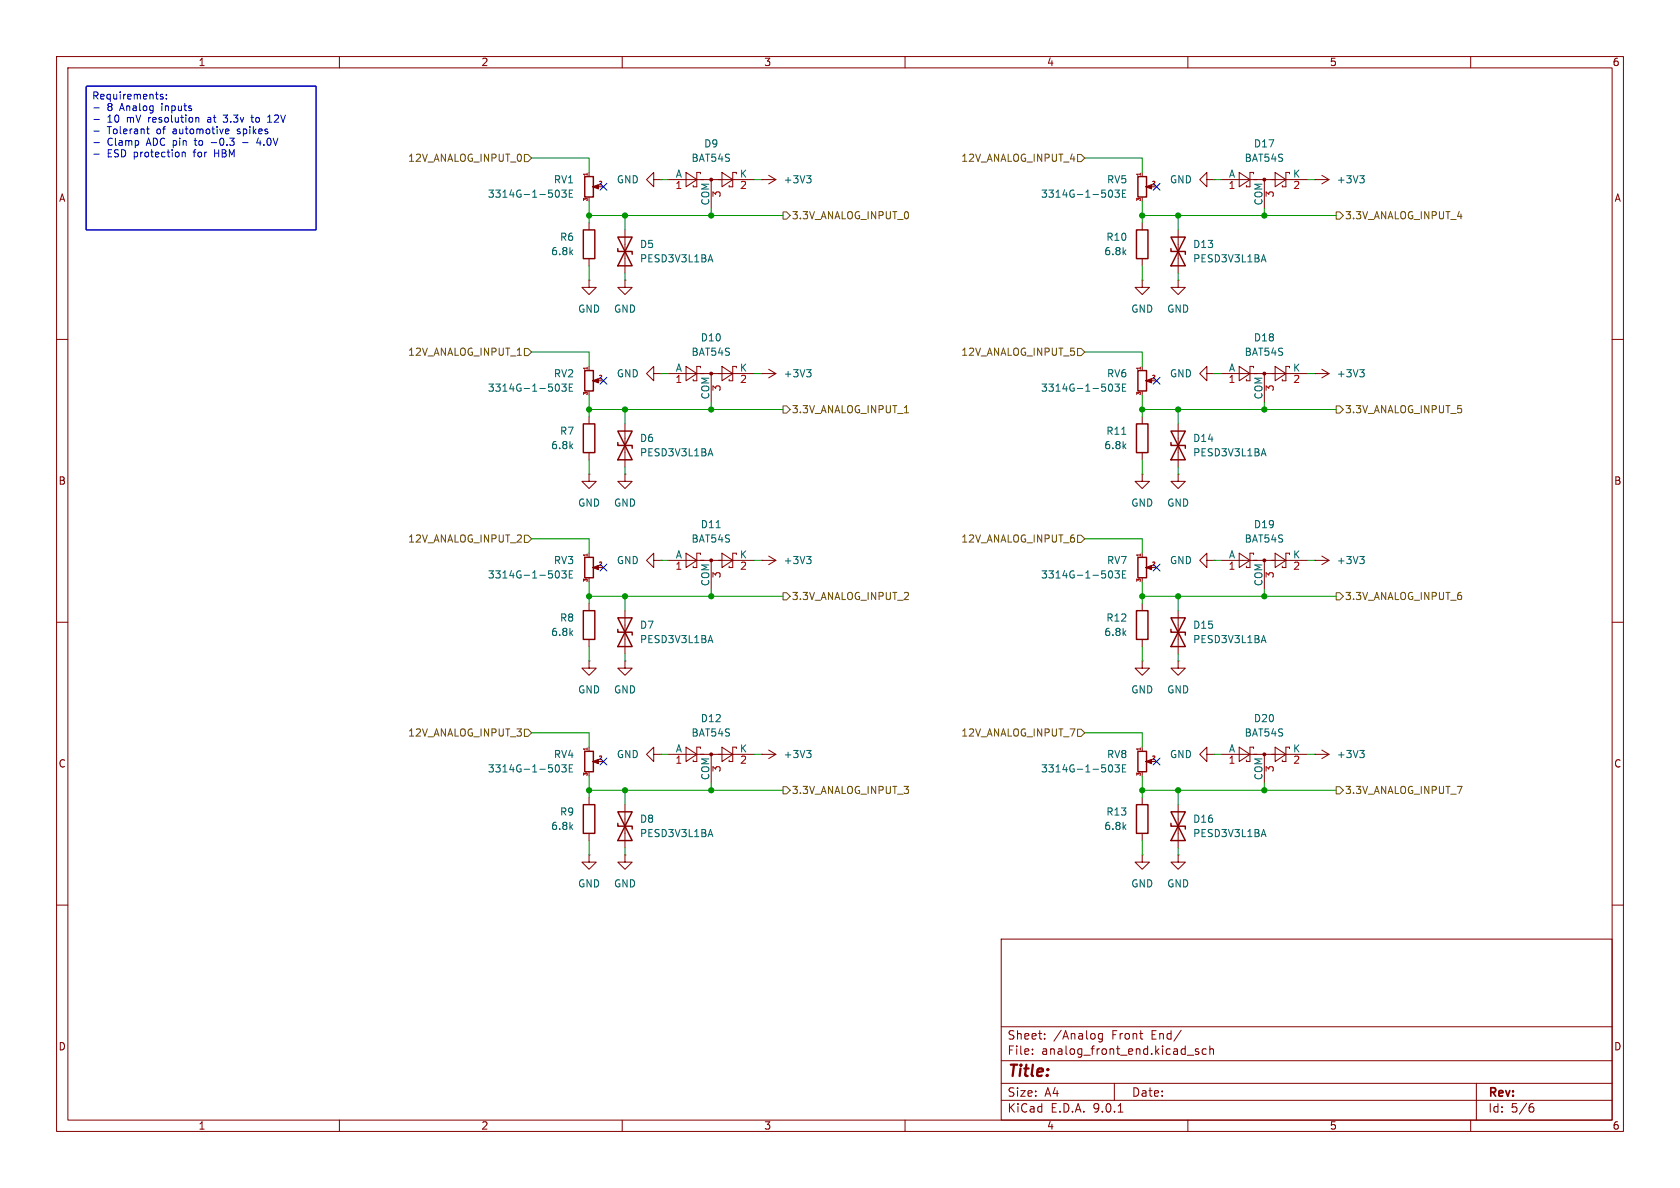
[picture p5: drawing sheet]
<svg xmlns="http://www.w3.org/2000/svg" width="297mm" height="210mm" viewBox="0 0 297 210" stroke-linecap="round" stroke-linejoin="round" font-family="sans-serif">
<g fill="none" stroke="#840000" stroke-width=".18">
<path d="M10 10h277v190h-277zM12 12h273v186h-273zM60 10v2M110 10v2M160 10v2M210 10v2M260 10v2M104.1 30.5v.6M104.1 34.9v.7M104.1 39.4v1.2M105.7 33h1M115.6 31.8v-1.3l-1.3 1.3 1.3 1.2v-1.2h1.2"/>
<path d="M116.8 31.8h.1M118.1 31.8h15.2M121.3 30.5l1.9 1.3-1.9 1.2zM123.8 30.7v-.2h-.6v2.5h-.6v-.2M125.7 31.8v5M127.6 30.5l1.9 1.3-1.9 1.2zM130.2 30.7v-.2h-.7v2.5h-.6v-.2M134.6 31.8h.1M134.6 31.8h2.6M135.9 31l1.3 .8M137.2 31.8l-1.3 .7M201.9 30.5v.6"/>
<path d="M201.9 34.9v.7M201.9 39.4v1.2M203.5 33h1M213.4 31.8v-1.3l-1.3 1.3 1.3 1.2v-1.2h1.2M214.6 31.8h.1M215.9 31.8h15.2M219.1 30.5l1.9 1.3-1.9 1.2zM221.6 30.7v-.2h-.6v2.5h-.7v-.2M223.5 31.8v5M225.4 30.5l1.9 1.3-1.9 1.2zM228 30.7v-.2h-.7v2.5h-.6v-.2M232.4 31.8h.1"/>
<path d="M232.4 31.8h2.5M233.7 31l1.2 .8M234.9 31.8l-1.2 .7M104.1 49.5v1.3h1.3l-1.3 1.3-1.2-1.3h1.2M104.1 49.5h.1M104.1 45.7v1.3M110.5 49.5v1.3h1.3l-1.3 1.3-1.3-1.3h1.3M110.5 49.5h.1M110.5 40.6v7.7M201.9 49.5v1.3h1.3l-1.3 1.3-1.2-1.3h1.2M201.9 49.5h.1M201.9 45.7v1.3"/>
<path d="M208.3 49.5v1.3h1.2l-1.2 1.3-1.3-1.3h1.3M208.3 49.5h.1M208.3 40.6v7.7M10 60h2M104.1 64.8v.6M104.1 69.2v.7M104.1 73.7v1.2M105.7 67.3h1M110.5 74.9v7.7M115.6 66v-1.2l-1.3 1.2 1.3 1.3v-1.3h1.2M116.8 66h.1M118.1 66h15.2"/>
<path d="M121.3 64.8l1.9 1.2-1.9 1.3zM123.8 65v-.2h-.6v2.5h-.6v-.2M125.7 66v5.1M127.6 64.8l1.9 1.2-1.9 1.3zM130.2 65v-.2h-.7v2.5h-.6v-.2M134.6 66h.1M134.6 66h2.6M135.9 65.3l1.3 .7M137.2 66l-1.3 .8M201.9 64.8v.6M201.9 69.2v.7M201.9 73.7v1.2"/>
<path d="M203.5 67.3h1M208.3 74.9v7.7M213.4 66v-1.2l-1.3 1.2 1.3 1.3v-1.3h1.2M214.6 66h.1M215.9 66h15.2M219.1 64.8l1.9 1.2-1.9 1.3zM221.6 65v-.2h-.6v2.5h-.7v-.2M223.5 66v5.1M225.4 64.8l1.9 1.2-1.9 1.3zM228 65v-.2h-.7v2.5h-.6v-.2M232.4 66h.1M232.4 66h2.5"/>
<path d="M233.7 65.3l1.2 .7M234.9 66l-1.2 .8M285 60h2M104.1 83.8v1.3h1.3l-1.3 1.3-1.2-1.3h1.2M104.1 83.8h.1M104.1 80v1.3M104.1 97.8v.6M110.5 83.8v1.3h1.3l-1.3 1.3-1.3-1.3h1.3M110.5 83.8h.1M115.6 99.1v-1.3l-1.3 1.3 1.3 1.2v-1.2h1.2M116.8 99.1h.1M118.1 99.1h15.2"/>
<path d="M121.3 97.8l1.9 1.3-1.9 1.2zM123.8 98v-.2h-.6v2.5h-.6v-.2M125.7 99.1v5M127.6 97.8l1.9 1.3-1.9 1.2zM130.2 98v-.2h-.7v2.5h-.6v-.2M134.6 99.1h.1M134.6 99.1h2.6M135.9 98.3l1.3 .8M137.2 99.1l-1.3 .7M201.9 83.8v1.3h1.3l-1.3 1.3-1.2-1.3h1.2M201.9 83.8h.1M201.9 80v1.3"/>
<path d="M201.9 97.8v.6M208.3 83.8v1.3h1.2l-1.2 1.3-1.3-1.3h1.3M208.3 83.8h.1M213.4 99.1v-1.3l-1.3 1.3 1.3 1.2v-1.2h1.2M214.6 99.1h.1M215.9 99.1h15.2M219.1 97.8l1.9 1.3-1.9 1.2zM221.6 98v-.2h-.6v2.5h-.7v-.2M223.5 99.1v5M225.4 97.8l1.9 1.3-1.9 1.2zM228 98v-.2h-.7v2.5h-.6v-.2M232.4 99.1h.1"/>
<path d="M232.4 99.1h2.5M233.7 98.3l1.2 .8M234.9 99.1l-1.2 .7M10 110h2M104.1 116.8v1.3h1.3l-1.3 1.3-1.2-1.3h1.2M104.1 116.8h.1M104.1 102.2v.7M104.1 106.7v1.3M104.1 113v1.3M105.7 100.3h1M110.5 116.8v1.3h1.3l-1.3 1.3-1.3-1.3h1.3M110.5 116.8h.1"/>
<path d="M110.5 108v7.6M201.9 116.8v1.3h1.3l-1.3 1.3-1.2-1.3h1.2M201.9 116.8h.1M201.9 102.2v.7M201.9 106.7v1.3M201.9 113v1.3M203.5 100.3h1M208.3 116.8v1.3h1.2l-1.2 1.3-1.3-1.3h1.3M208.3 116.8h.1M208.3 108v7.6M285 110h2M104.1 132.1v.6"/>
<path d="M104.1 136.5v.7M105.7 134.6h1M115.6 133.4v-1.3l-1.3 1.3 1.3 1.2v-1.2h1.2M116.8 133.4h.1M118.1 133.4h15.2M121.3 132.1l1.9 1.3-1.9 1.2zM123.8 132.3v-.2h-.6v2.5h-.6v-.2M125.7 133.4v5M127.6 132.1l1.9 1.3-1.9 1.2zM130.2 132.3v-.2h-.7v2.5h-.6v-.2M134.6 133.4h.1M134.6 133.4h2.6"/>
<path d="M135.9 132.6l1.3 .8M137.2 133.4l-1.3 .7M201.9 132.1v.6M201.9 136.5v.7M203.5 134.6h1M213.4 133.4v-1.3l-1.3 1.3 1.3 1.2v-1.2h1.2M214.6 133.4h.1M215.9 133.4h15.2M219.1 132.1l1.9 1.3-1.9 1.2zM221.6 132.3v-.2h-.6v2.5h-.7v-.2M223.5 133.4v5M225.4 132.1l1.9 1.3-1.9 1.2z"/>
<path d="M228 132.3v-.2h-.7v2.5h-.6v-.2M232.4 133.4h.1M232.4 133.4h2.5M233.7 132.6l1.2 .8M234.9 133.4l-1.2 .7M104.1 151.1v1.3h1.3l-1.3 1.3-1.2-1.3h1.2M104.1 151.1h.1M104.1 141v1.2M104.1 147.3v1.3M110.5 151.1v1.3h1.3l-1.3 1.3-1.3-1.3h1.3M110.5 151.1h.1M110.5 142.2v7.7"/>
<path d="M201.9 151.1v1.3h1.3l-1.3 1.3-1.2-1.3h1.2M201.9 151.1h.1M201.9 141v1.2M201.9 147.3v1.3M208.3 151.1v1.3h1.2l-1.2 1.3-1.3-1.3h1.3M208.3 151.1h.1M208.3 142.2v7.7M10 160h2M177 166h108v32h-108zM285 160h2M60 198v2M110 198v2"/>
<path d="M160 198v2M177 194.5h108M177 191.5h108M177 187.5h108M177 181.5h108M182.5 186.3v.1M182.5 185.5v.1M184.7 183.6v.1M184.7 182.8v.1M194.9 182.7v1.2l-.3 .3-.4-.1M194.9 182.8l-.4-.1-.3 .3v.4l.1 .2h.6M197 191.5v3"/>
<path d="M197.7 196.6h.8M208.8 182.1l-1.3 2M209.9 186.5h1.1M210 198v2M211.9 185.5l-.4-.1-.2 .2 .1 .2 .5 .2v.3h-.6M213.2 185.5l-.4-.1-.3 .3v.4l.2 .2h.5M213.9 185.5l.2-.1 .4 .1v.9M213.9 184.9v1.5M260 198v2M261 191.5v6.5M270.6 195.7h.4l.2 .3-.1 .5-.5 .1M271 195.1l-.4 .1"/>
</g>
<g fill="none" stroke="#840000" stroke-width=".25">
<path d="M103.4 31.2h1.5v3.6h-1.5zM201.2 31.2h1.5v3.6h-1.5zM103.1 40.6h2.1v5.1h-2.1zM109.2 41.9h2.6l-2.6 5.1h2.6zM109.2 43.9v.6h2.6v.5M200.9 40.6h2v5.1h-2zM207 41.9h2.5l-2.5 5.1h2.5zM207 43.9v.6h2.5v.5M103.1 74.9h2.1v5.1h-2.1zM103.4 65.5h1.5v3.6h-1.5zM109.2 76.2h2.6l-2.6 5.1h2.6zM109.2 78.2v.5h2.6v.5"/>
<path d="M200.9 74.9h2v5.1h-2zM201.2 65.5h1.5v3.6h-1.5zM207 76.2h2.5l-2.5 5.1h2.5zM207 78.2v.5h2.5v.5M103.4 98.5h1.5v3.6h-1.5zM201.2 98.5h1.5v3.6h-1.5zM103.1 108h2.1v5h-2.1zM109.2 109.2h2.6l-2.6 5.1h2.6zM109.2 111.3v.5h2.6v.5M200.9 108h2v5h-2zM207 109.2h2.5l-2.5 5.1h2.5zM207 111.3v.5h2.5v.5"/>
<path d="M103.4 132.8h1.5v3.6h-1.5zM201.2 132.8h1.5v3.6h-1.5zM103.1 142.2h2.1v5.1h-2.1zM109.2 143.5h2.6l-2.6 5.1h2.6zM109.2 145.5v.6h2.6v.5M200.9 142.2h2v5.1h-2zM207 143.5h2.5l-2.5 5.1h2.5zM207 145.5v.6h2.5v.5"/>
</g>
<g fill="none" stroke="#006464" stroke-width=".18">
<path d="M98.2 34.1l.1-.4 .2-.1a.68 .68 0 0 1 .4 .6 .68 .68 0 0 1-.4 .7l-.2-.2-.1-.3M99.3 33.6h.8l-.4 .5 .3 .1v.5l-.1 .2-.6-.2M100.6 34.2h.5M101.2 33.6h-.6v1.3h.6M142.6 31.1h.8l-.4 .4M143.1 31.5l.3 .3v.3l-.3 .2M196 34.1l.1-.4 .2-.1a.68 .68 0 0 1 .4 .6 .68 .68 0 0 1-.4 .7l-.2-.2-.1-.3M197.1 33.6h.8l-.4 .5 .3 .1v.5l-.2 .2-.5-.2M198.4 34.2h.5M199 33.6h-.6v1.3h.6M240.4 31.1h.8l-.5 .4M240.9 31.5l.3 .3v.3l-.3 .2"/>
<path d="M125.6 45l.4 1.3M223.4 45l.4 1.3M98.2 68.4l.1-.4 .2-.1a.68 .68 0 0 1 .4 .6 .68 .68 0 0 1-.4 .7l-.2-.2-.1-.3M99.3 67.9h.8l-.4 .5 .3 .1v.5l-.1 .2-.6-.2M100.6 68.5h.5M101.2 67.9h-.6v1.3h.6M125.6 79.3l.4 1.3M142.6 65.3h.8l-.4 .5M143.1 65.8l.3 .3v.3l-.3 .2M196 68.4l.1-.4 .2-.1a.68 .68 0 0 1 .4 .6 .68 .68 0 0 1-.4 .7l-.2-.2-.1-.3M197.1 67.9h.8l-.4 .5 .3 .1v.5l-.2 .2-.5-.2M198.3 76.8h.7"/>
<path d="M198.4 68.5h.5M199 67.9h-.6v1.3h.6M223.4 79.3l.4 1.3M240.4 65.3h.8l-.5 .5M240.9 65.8l.3 .3v.3l-.3 .2M126.6 93.3h.7M142.6 98.4h.8l-.4 .5M143.1 98.9l.3 .2v.3l-.3 .2M240.4 98.4h.8l-.5 .5M240.9 98.9l.3 .2v.3l-.3 .2M98.2 101.4l.1-.4 .2-.1a.68 .68 0 0 1 .4 .6 .68 .68 0 0 1-.4 .7l-.2-.1-.1-.4M99.3 100.9h.8l-.4 .5 .3 .1v.6l-.1 .1-.6-.1"/>
<path d="M100.6 101.5h.5M101.2 100.9h-.6v1.3h.6M125.6 112.3l.4 1.3M196 101.4l.1-.4 .2-.1a.68 .68 0 0 1 .4 .6 .68 .68 0 0 1-.4 .7l-.2-.1-.1-.4M197.1 100.9h.8l-.4 .5 .3 .1v.6l-.2 .1-.5-.1M198.4 101.5h.5M199 100.9h-.6v1.3h.6M223.4 112.3l.4 1.3M98.2 135.7l.1-.4 .2-.1a.68 .68 0 0 1 .4 .6 .68 .68 0 0 1-.4 .7l-.2-.2-.1-.3M99.3 135.2h.8l-.4 .5 .3 .1v.5l-.1 .2-.6-.2M100.6 135.8h.5M101.2 135.2h-.6v1.3h.6"/>
<path d="M142.6 132.7h.8l-.4 .4M143.1 133.1l.3 .3v.3l-.3 .2M196 135.7l.1-.4 .2-.1a.68 .68 0 0 1 .4 .6 .68 .68 0 0 1-.4 .7l-.2-.2-.1-.3M197.1 135.2h.8l-.4 .5 .3 .1v.5l-.2 .2-.5-.2M198.4 135.8h.5M199 135.2h-.6v1.3h.6M240.4 132.7h.8l-.5 .4M240.9 133.1l.3 .3v.3l-.3 .2M125.6 146.6l.4 1.3M223.4 146.6l.4 1.3"/>
</g>
<g fill="#840000" stroke="#840000" stroke-width=".18">
<path d="M202.6 33l1-.4v.8l-1-.4h.2z"/>
<path d="M202.6 67.3l1-.4v.8l-1-.4h.2z"/>
<path d="M104.8 134.6l1-.4v.8l-1-.4h.2z"/>
<path d="M104.8 33l1-.4v.8l-1-.4h.2z"/>
<path d="M104.8 67.3l1-.4v.8l-1-.4h.2z"/>
<path d="M104.8 100.3l1-.4v.8l-1-.4h.2z"/>
<path d="M202.6 134.6l1-.4v.8l-1-.4h.2z"/>
<path d="M202.6 100.3l1-.4v.8l-1-.4h.2z"/>
<circle cx="125.7" cy="66" r=".25"/>
<circle cx="223.5" cy="66" r=".25"/>
<circle cx="125.7" cy="31.7" r=".25"/>
<circle cx="223.5" cy="133.3" r=".25"/>
<circle cx="223.5" cy="99.1" r=".25"/>
<circle cx="125.7" cy="99.1" r=".25"/>
<circle cx="125.7" cy="133.3" r=".25"/>
<circle cx="223.5" cy="31.7" r=".25"/>
</g>
<path d="M103.8 30.6v.4M201.6 30.6v.4M103.8 64.9v.4M201.6 64.9v.4M103.8 97.9v.4M201.6 97.9v.4M103.8 132.2v.4M201.6 132.2v.4" fill="none" stroke="#a90000" stroke-width=".18"/>
<g fill="none" stroke="#725600" stroke-width=".18">
<path d="M92.7 27.3h.6l.7 .6-.7 .7h-.6zM138.4 37.5h.7l.6 .6-.6 .6h-.7zM190.5 27.3h.6l.7 .6-.7 .7h-.6zM236.2 37.5h.7l.6 .6-.6 .6h-.7zM91.5 62.8h.7M92.7 61.6h.6l.7 .6-.7 .7h-.6zM138.4 71.8h.7l.6 .6-.6 .6h-.7zM159.9 73h.7M190.5 61.6h.6l.7 .6-.7 .7h-.6zM236.2 71.8h.7l.6 .6-.6 .6h-.7zM92.7 94.6h.6l.7 .7-.7 .6h-.6zM190.5 94.6h.6l.7 .7-.7 .6h-.6z"/>
<path d="M138.4 104.8h.7l.6 .6-.6 .6h-.7zM236.2 104.8h.7l.6 .6-.6 .6h-.7zM92.7 128.9h.6l.7 .6-.7 .7h-.6zM138.4 139.1h.7l.6 .6-.6 .6h-.7zM190.5 128.9h.6l.7 .6-.7 .7h-.6zM236.2 139.1h.7l.6 .6-.6 .6h-.7z"/>
</g>
<g fill="none" stroke="#009600" stroke-width=".18">
<path d="M94 27.9h10.1v2.6M104.1 38.1h34.3M104.1 35.6v3.8M110.5 38.1v2.5M116.8 31.8h1.3M125.7 36.8v1.3M133.3 31.8h1.3M191.8 27.9h10.1v2.6M201.9 38.1h34.3M201.9 35.6v3.8M208.3 38.1v2.5M214.6 31.8h1.3"/>
<path d="M223.5 36.8v1.3M231.1 31.8h1.3M104.1 47v2.5M110.5 48.3v1.2M201.9 47v2.5M208.3 48.3v1.2M94 62.2h10.1v2.6M104.1 72.4h34.3M104.1 69.9v3.8M110.5 72.4v2.5M116.8 66h1.3M125.7 71.1v1.3"/>
<path d="M133.3 66h1.3M191.8 62.2h10.1v2.6M201.9 72.4h34.3M201.9 69.9v3.8M208.3 72.4v2.5M214.6 66h1.3M223.5 71.1v1.3M231.1 66h1.3M94 95.3h10.1v2.5M104.1 81.3v2.5M110.5 82.6v1.2M116.8 99.1h1.3"/>
<path d="M133.3 99.1h1.3M191.8 95.3h10.1v2.5M201.9 81.3v2.5M208.3 82.6v1.2M214.6 99.1h1.3M231.1 99.1h1.3M104.1 102.9v3.8M104.1 114.3v2.5M104.1 105.4h34.3M110.5 105.4v2.6M110.5 115.6v1.2M125.7 104.1v1.3"/>
<path d="M201.9 105.4h34.3M201.9 102.9v3.8M201.9 114.3v2.5M208.3 105.4v2.6M208.3 115.6v1.2M223.5 104.1v1.3M94 129.5h10.1v2.6M104.1 137.2v3.8M104.1 139.7h34.3M110.5 139.7v2.5M116.8 133.4h1.3M125.7 138.4v1.3"/>
<path d="M133.3 133.4h1.3M191.8 129.5h10.1v2.6M201.9 139.7h34.3M201.9 137.2v3.8M208.3 139.7v2.5M214.6 133.4h1.3M223.5 138.4v1.3M231.1 133.4h1.3M104.1 148.6v2.5M110.5 149.9v1.2M201.9 148.6v2.5M208.3 149.9v1.2"/>
</g>
<g fill="none" stroke="#000084" stroke-width=".18">
<path d="M106.1 32.4l1.2 1.2M107.3 32.4l-1.2 1.2M203.9 32.4l1.2 1.2M205.1 32.4l-1.2 1.2M106.1 66.7l1.2 1.2M107.3 66.7l-1.2 1.2M203.9 66.7l1.2 1.2M205.1 66.7l-1.2 1.2M106.1 99.7l1.2 1.2M107.3 99.7l-1.2 1.2M203.9 99.7l1.2 1.2M205.1 99.7l-1.2 1.2"/>
<path d="M106.1 134l1.2 1.2M107.3 134l-1.2 1.2M203.9 134l1.2 1.2M205.1 134l-1.2 1.2"/>
</g>
<g fill="none" stroke="#0000c2" stroke-width=".18">
<path d="M15.2 15.2h40.7v25.4h-40.7zM16.6 19.1h1M28.8 16.7h-.3l-.2 .1 .1 .2 .4 .2v.3h-.5M29.4 17.4v.1M29.4 16.7v.1M16.6 21.1h1M16.6 23.2h1M16.6 25.2h1M16.6 27.3h1M25.9 22.8h.5M26.1 22.4v1.1l.3 .1M32.2 26.9v.8"/>
<path d="M32.7 27.1v.6M34.6 20.9l.2-.1h.3l.1 .8M37.3 25.2h1M39.5 20.3h.7M39.5 21.5l.1 .1M39.9 22.9l.4-.1 .2 .3-.6 .1M39.9 23.6h.5M42.9 25.2h1M44.4 20.8h.4M44.5 20.3v1.1l.3 .2M45.7 24.4l-.3 .9h.8M47.3 21.6h.7"/>
<path d="M47.3 20.7l.4-.4v1.3"/>
</g>
<g fill="#009600" stroke="#009600" stroke-width=".18">
<circle cx="110.5" cy="72.4" r=".46"/>
<circle cx="104.1" cy="72.4" r=".46"/>
<circle cx="104.1" cy="38.1" r=".46"/>
<circle cx="125.7" cy="38.1" r=".46"/>
<circle cx="110.5" cy="38.1" r=".46"/>
<circle cx="201.9" cy="139.7" r=".46"/>
<circle cx="201.9" cy="105.4" r=".46"/>
<circle cx="104.1" cy="105.4" r=".46"/>
<circle cx="104.1" cy="139.7" r=".46"/>
<circle cx="110.5" cy="105.4" r=".46"/>
<circle cx="223.5" cy="72.4" r=".46"/>
<circle cx="208.3" cy="72.4" r=".46"/>
<circle cx="208.3" cy="38.1" r=".46"/>
<circle cx="223.5" cy="38.1" r=".46"/>
<circle cx="110.5" cy="139.7" r=".46"/>
<circle cx="125.7" cy="139.7" r=".46"/>
<circle cx="125.7" cy="105.4" r=".46"/>
<circle cx="125.7" cy="72.4" r=".46"/>
<circle cx="223.5" cy="105.4" r=".46"/>
<circle cx="223.5" cy="139.7" r=".46"/>
<circle cx="208.3" cy="139.7" r=".46"/>
<circle cx="208.3" cy="105.4" r=".46"/>
<circle cx="201.9" cy="72.4" r=".46"/>
<circle cx="201.9" cy="38.1" r=".46"/>
</g>
<text font-size="2.8" fill="#840000" x="178" y="190.9">Title:</text>
<g font-size="2.1" fill="#840000">
<text x="178" y="184">Sheet:</text>
<text x="186.2" y="184">/Analog</text>
<text x="196.6" y="184">Front</text>
<text x="203.7" y="184">End/</text>
<text x="178" y="186.7">File:</text>
<text x="184.1" y="186.7">analog_front_end.kicad_sch</text>
<text x="178" y="196.9">KiCad</text>
<text x="178" y="194.1">Size:</text>
<text x="184.7" y="194.1">A4</text>
<text x="185.7" y="196.9">E.D.A.</text>
<text x="193.3" y="196.9">9.0.1</text>
<text x="200" y="194.1">Date:</text>
<text x="263" y="194.3">Rev:</text>
<text x="263" y="196.9">Id:</text>
<text x="267.1" y="196.9">5/6</text>
</g>
<g font-size="1.8" fill="#840000">
<text x="35" y="11.9">1</text>
<text x="85" y="11.9">2</text>
<text x="135" y="11.9">3</text>
<text x="185" y="11.9">4</text>
<text x="235" y="11.9">5</text>
<text x="285" y="11.9">6</text>
<text x="10.3" y="35.9">A</text>
<text x="285.3" y="35.9">A</text>
<text x="10.3" y="85.9">B</text>
<text x="285.3" y="85.9">B</text>
<text x="10.3" y="135.9">C</text>
<text x="285.3" y="135.9">C</text>
<text x="10.3" y="185.9">D</text>
<text x="285.3" y="185.9">D</text>
<text x="35" y="199.9">1</text>
<text x="85" y="199.9">2</text>
<text x="135" y="199.9">3</text>
<text x="185" y="199.9">4</text>
<text x="235" y="199.9">5</text>
<text x="285" y="199.9">6</text>
</g>
<g font-size="1.8" fill="#0000c2">
<text x="16.2" y="17.9">Requirements:</text>
<text x="18.9" y="20">8</text>
<text x="18.9" y="22">10</text>
<text x="21.3" y="20">Analog</text>
<text x="22.5" y="22">mV</text>
<text x="26.5" y="22">resolution</text>
<text x="28.8" y="20">inputs</text>
<text x="37.1" y="22">at</text>
<text x="40.2" y="22">3.3v</text>
<text x="45.4" y="22">to</text>
<text x="48.4" y="22">12V</text>
<text x="18.9" y="24.1">Tolerant</text>
<text x="18.9" y="26.1">Clamp</text>
<text x="18.9" y="28.1">ESD protection</text>
<text x="26" y="26.1">ADC pin</text>
<text x="27.8" y="24.1">of</text>
<text x="30.8" y="24.1">automotive</text>
<text x="34.5" y="28.1">for</text>
<text x="34.9" y="26.1">to</text>
<text x="38" y="26.1">-0.3</text>
<text x="38.4" y="28.1">HBM</text>
<text x="42.4" y="24.1">spikes</text>
<text x="46.5" y="26.1">4.0V</text>
</g>
<g font-size="1.8" fill="#725600">
<text x="72.1" y="28.8">12V_ANALOG_INPUT_0</text>
<text x="169.8" y="28.8">12V_ANALOG_INPUT_4</text>
<text x="139.9" y="39">3.3V_ANALOG_INPUT_0</text>
<text x="237.7" y="39">3.3V_ANALOG_INPUT_4</text>
<text x="72.1" y="63.1">12V_ANALOG_INPUT_1</text>
<text x="169.8" y="63.1">12V_ANALOG_INPUT_5</text>
<text x="139.9" y="73.3">3.3V_ANALOG_INPUT_1</text>
<text x="237.7" y="73.3">3.3V_ANALOG_INPUT_5</text>
<text x="72.1" y="96.1">12V_ANALOG_INPUT_2</text>
<text x="169.8" y="96.1">12V_ANALOG_INPUT_6</text>
<text x="139.9" y="106.3">3.3V_ANALOG_INPUT_2</text>
<text x="237.7" y="106.3">3.3V_ANALOG_INPUT_6</text>
<text x="72.1" y="130.4">12V_ANALOG_INPUT_3</text>
<text x="169.8" y="130.4">12V_ANALOG_INPUT_7</text>
<text x="139.9" y="140.6">3.3V_ANALOG_INPUT_3</text>
<text x="237.7" y="140.6">3.3V_ANALOG_INPUT_7</text>
</g>
<g font-size="1.8" fill="#006464">
<text x="122.2" y="28.8">BAT54S</text>
<text x="124.4" y="26.3">D9</text>
<text x="219.9" y="28.8">BAT54S</text>
<text x="221.6" y="26.3">D17</text>
<text x="86.1" y="35.2">3314G-1-503E</text>
<text x="97.8" y="32.6">RV1</text>
<text x="108.9" y="32.6">GND</text>
<text x="119.4" y="31.5">A</text>
<text x="130.7" y="31.5">K</text>
<text x="138.4" y="32.6">+3V3</text>
<text x="183.9" y="35.2">3314G-1-503E</text>
<text x="195.6" y="32.6">RV5</text>
<text x="206.7" y="32.6">GND</text>
<text x="217.2" y="31.5">A</text>
<text x="228.5" y="31.5">K</text>
<text x="236.2" y="32.6">+3V3</text>
<text x="125.5" y="36.4" transform="rotate(-90 125.5 36.4)">COM</text>
<text x="223.3" y="36.4" transform="rotate(-90 223.3 36.4)">COM</text>
<text x="97.3" y="45.3">6.8k</text>
<text x="98.9" y="42.8">R6</text>
<text x="113" y="44">D5</text>
<text x="113" y="46.6">PESD3V3L1BA</text>
<text x="195.1" y="45.3">6.8k</text>
<text x="195.5" y="42.8">R10</text>
<text x="210.8" y="46.6">PESD3V3L1BA</text>
<text x="210.8" y="44">D13</text>
<text x="102.1" y="55.5">GND</text>
<text x="108.5" y="55.5">GND</text>
<text x="199.9" y="55.5">GND</text>
<text x="206.2" y="55.5">GND</text>
<text x="119.4" y="65.8">A</text>
<text x="122.2" y="63.1">BAT54S</text>
<text x="123.8" y="60.6">D10</text>
<text x="130.7" y="65.8">K</text>
<text x="217.2" y="65.8">A</text>
<text x="219.9" y="63.1">BAT54S</text>
<text x="221.6" y="60.6">D18</text>
<text x="228.5" y="65.8">K</text>
<text x="86.1" y="69.4">3314G-1-503E</text>
<text x="97.8" y="66.9">RV2</text>
<text x="108.9" y="66.9">GND</text>
<text x="125.5" y="70.7" transform="rotate(-90 125.5 70.7)">COM</text>
<text x="138.4" y="66.9">+3V3</text>
<text x="183.9" y="69.4">3314G-1-503E</text>
<text x="195.6" y="66.9">RV6</text>
<text x="206.7" y="66.9">GND</text>
<text x="223.3" y="70.7" transform="rotate(-90 223.3 70.7)">COM</text>
<text x="236.2" y="66.9">+3V3</text>
<text x="98.9" y="77.1">R7</text>
<text x="195.5" y="77.1">R11</text>
<text x="97.3" y="79.6">6.8k</text>
<text x="113" y="78.3">D6</text>
<text x="113" y="80.9">PESD3V3L1BA</text>
<text x="195.1" y="79.6">6.8k</text>
<text x="210.8" y="80.9">PESD3V3L1BA</text>
<text x="210.8" y="78.3">D14</text>
<text x="102.1" y="89.8">GND</text>
<text x="108.5" y="89.8">GND</text>
<text x="199.9" y="89.8">GND</text>
<text x="206.2" y="89.8">GND</text>
<text x="123.8" y="93.6">D11</text>
<text x="221.6" y="93.6">D19</text>
<text x="97.8" y="99.9">RV3</text>
<text x="108.9" y="99.9">GND</text>
<text x="119.4" y="98.8">A</text>
<text x="122.2" y="96.1">BAT54S</text>
<text x="130.7" y="98.8">K</text>
<text x="138.4" y="99.9">+3V3</text>
<text x="195.6" y="99.9">RV7</text>
<text x="206.7" y="99.9">GND</text>
<text x="217.2" y="98.8">A</text>
<text x="219.9" y="96.1">BAT54S</text>
<text x="228.5" y="98.8">K</text>
<text x="236.2" y="99.9">+3V3</text>
<text x="86.1" y="102.5">3314G-1-503E</text>
<text x="125.5" y="103.7" transform="rotate(-90 125.5 103.7)">COM</text>
<text x="183.9" y="102.5">3314G-1-503E</text>
<text x="223.3" y="103.7" transform="rotate(-90 223.3 103.7)">COM</text>
<text x="97.3" y="112.6">6.8k</text>
<text x="98.9" y="110.1">R8</text>
<text x="113" y="111.4">D7</text>
<text x="113" y="113.9">PESD3V3L1BA</text>
<text x="195.1" y="112.6">6.8k</text>
<text x="195.5" y="110.1">R12</text>
<text x="210.8" y="113.9">PESD3V3L1BA</text>
<text x="210.8" y="111.4">D15</text>
<text x="102.1" y="122.8">GND</text>
<text x="108.5" y="122.8">GND</text>
<text x="199.9" y="122.8">GND</text>
<text x="206.2" y="122.8">GND</text>
<text x="122.2" y="130.4">BAT54S</text>
<text x="123.8" y="127.9">D12</text>
<text x="219.9" y="130.4">BAT54S</text>
<text x="221.6" y="127.9">D20</text>
<text x="86.1" y="136.8">3314G-1-503E</text>
<text x="97.8" y="134.2">RV4</text>
<text x="108.9" y="134.2">GND</text>
<text x="119.4" y="133.1">A</text>
<text x="130.7" y="133.1">K</text>
<text x="138.4" y="134.2">+3V3</text>
<text x="183.9" y="136.8">3314G-1-503E</text>
<text x="195.6" y="134.2">RV8</text>
<text x="206.7" y="134.2">GND</text>
<text x="217.2" y="133.1">A</text>
<text x="228.5" y="133.1">K</text>
<text x="236.2" y="134.2">+3V3</text>
<text x="125.5" y="138" transform="rotate(-90 125.5 138)">COM</text>
<text x="223.3" y="138" transform="rotate(-90 223.3 138)">COM</text>
<text x="97.3" y="146.9">6.8k</text>
<text x="98.9" y="144.4">R9</text>
<text x="113" y="145.6">D8</text>
<text x="113" y="148.2">PESD3V3L1BA</text>
<text x="195.1" y="146.9">6.8k</text>
<text x="195.5" y="144.4">R13</text>
<text x="210.8" y="148.2">PESD3V3L1BA</text>
<text x="210.8" y="145.6">D16</text>
<text x="102.1" y="157.1">GND</text>
<text x="108.5" y="157.1">GND</text>
<text x="199.9" y="157.1">GND</text>
<text x="206.2" y="157.1">GND</text>
</g>
<g font-size="1.8" fill="#a90000">
<text x="119.3" y="33.7">1</text>
<text x="127.7" y="35" transform="rotate(-90 127.7 35)">3</text>
<text x="130.7" y="33.7">2</text>
<text x="217.1" y="33.7">1</text>
<text x="225.5" y="35" transform="rotate(-90 225.5 35)">3</text>
<text x="228.5" y="33.7">2</text>
<text x="119.3" y="68">1</text>
<text x="127.7" y="69.3" transform="rotate(-90 127.7 69.3)">3</text>
<text x="130.7" y="68">2</text>
<text x="217.1" y="68">1</text>
<text x="225.5" y="69.3" transform="rotate(-90 225.5 69.3)">3</text>
<text x="228.5" y="68">2</text>
<text x="119.3" y="101">1</text>
<text x="130.7" y="101">2</text>
<text x="217.1" y="101">1</text>
<text x="228.5" y="101">2</text>
<text x="127.7" y="102.3" transform="rotate(-90 127.7 102.3)">3</text>
<text x="225.5" y="102.3" transform="rotate(-90 225.5 102.3)">3</text>
<text x="119.3" y="135.3">1</text>
<text x="127.7" y="136.6" transform="rotate(-90 127.7 136.6)">3</text>
<text x="130.7" y="135.3">2</text>
<text x="217.1" y="135.3">1</text>
<text x="225.5" y="136.6" transform="rotate(-90 225.5 136.6)">3</text>
<text x="228.5" y="135.3">2</text>
</g>
<g font-size=".9" fill="#a90000">
<text x="103.9" y="35.7" transform="rotate(-90 103.9 35.7)">3</text>
<text x="103.9" y="31.3" transform="rotate(-90 103.9 31.3)">1</text>
<text x="105.7" y="32.8">2</text>
<text x="201.7" y="35.7" transform="rotate(-90 201.7 35.7)">3</text>
<text x="201.7" y="31.3" transform="rotate(-90 201.7 31.3)">1</text>
<text x="203.5" y="32.8">2</text>
<text x="103.9" y="65.6" transform="rotate(-90 103.9 65.6)">1</text>
<text x="201.7" y="65.6" transform="rotate(-90 201.7 65.6)">1</text>
<text x="103.9" y="70" transform="rotate(-90 103.9 70)">3</text>
<text x="105.7" y="67.1">2</text>
<text x="201.7" y="70" transform="rotate(-90 201.7 70)">3</text>
<text x="203.5" y="67.1">2</text>
<text x="103.9" y="98.6" transform="rotate(-90 103.9 98.6)">1</text>
<text x="105.7" y="100.1">2</text>
<text x="201.7" y="98.6" transform="rotate(-90 201.7 98.6)">1</text>
<text x="203.5" y="100.1">2</text>
<text x="103.9" y="103" transform="rotate(-90 103.9 103)">3</text>
<text x="201.7" y="103" transform="rotate(-90 201.7 103)">3</text>
<text x="103.9" y="137.3" transform="rotate(-90 103.9 137.3)">3</text>
<text x="103.9" y="132.9" transform="rotate(-90 103.9 132.9)">1</text>
<text x="105.7" y="134.4">2</text>
<text x="201.7" y="137.3" transform="rotate(-90 201.7 137.3)">3</text>
<text x="201.7" y="132.9" transform="rotate(-90 201.7 132.9)">1</text>
<text x="203.5" y="134.4">2</text>
</g>
</svg>
